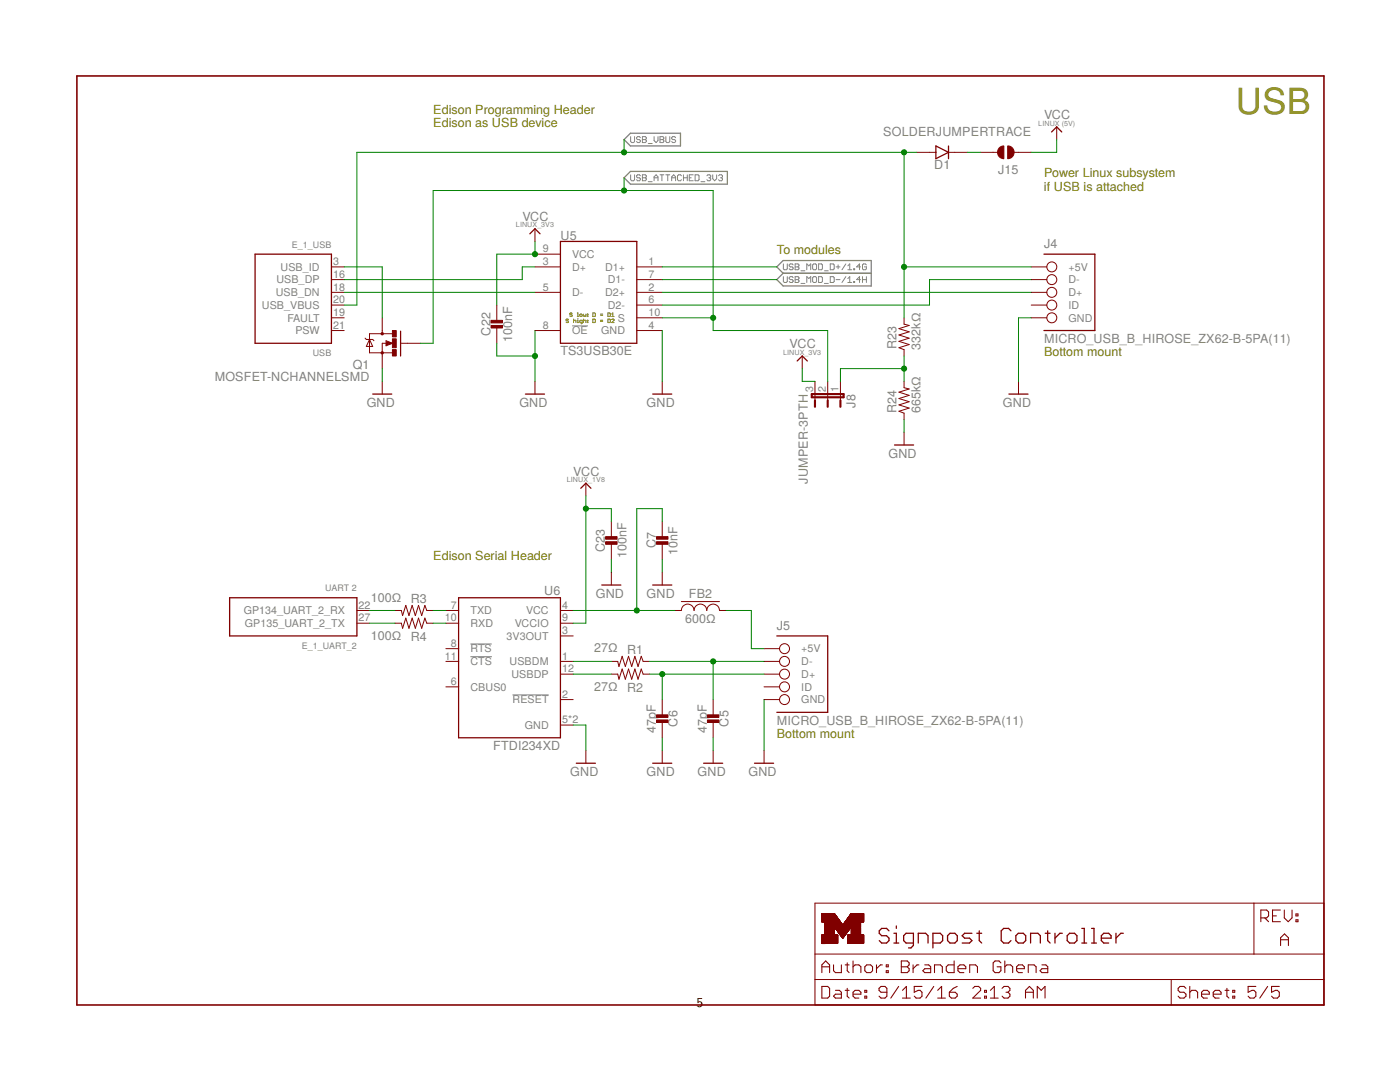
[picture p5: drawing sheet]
<svg xmlns="http://www.w3.org/2000/svg" width="279mm" height="216mm" viewBox="0 0 279 216" stroke-linecap="round" stroke-linejoin="round" font-family="sans-serif">
<g fill="none" stroke="#808000" stroke-width=".2">
<path d="M113.4 63.8l-.1-.1-.3 .1 .1 .2 .3 .1-.1 .3-.3-.1M114.2 62.6l-.1-.2-.4 .2 .1 .2 .4 .1-.1 .3-.4-.2M114.5 63.7v.7M114.5 64l.3-.1 .1 .5M115.2 62.4h.1v.8M115.2 63.2h.2M115.2 63.9h.1v.5M115.2 64.4h.2M115.3 63.5v.2M115.8 62.7l.4 .1-.1 .4-.4-.2zM116.2 64.4l-.5-.1 .1-.4h.4v.6l-.2 .1M116.5 62.7l.1 .5 .3-.2v-.3"/>
<path d="M116.5 63.7v.7M116.5 64l.3-.1 .1 .5M117.2 62.7l.1 .1zM117.2 63l.1 .2zM117.2 63.9l.1 .1zM117.2 64.3l.1 .1zM118.3 62.4l.5 .2-.1 .6h-.4zM118.3 63.7l.5 .1v.5l-.1 .1h-.4zM119.8 62.7h.5M119.8 62.9h.5M119.8 63.9h.5M119.8 64.1h.5"/>
<path d="M121.3 62.4l.5 .2-.1 .6h-.4zM121.3 63.7l.5 .1-.1 .6h-.4zM122.1 63.2h.5M122.1 62.7l.2-.3v.8M122.1 63.8l.1-.1 .4 .1-.5 .6h.5"/>
</g>
<g fill="none" stroke="#808080" stroke-width=".2">
<path d="M125.9 27.3v.9l.2 .2h.3l.2-.2v-.9M125.9 34.9v1l.2 .2h.3l.2-.2v-1M127.8 35.1l-.2-.2h-.4l-.2 .2 .2 .4h.4l.2 .2-.2 .4h-.4l-.2-.2M127.8 27.5l-.2-.2h-.4l-.2 .2 .2 .4h.4l.2 .1-.2 .4h-.4l-.2-.2M128.2 34.9h.6l.2 .2-.2 .4 .2 .4-.2 .2h-.6zM128.2 35.5h.6M128.2 27.3h.6l.2 .2-.2 .4 .2 .3-.2 .2h-.6zM128.2 27.9h.6M129.4 36.3h.8M129.4 28.6h.8M130.5 35.5h.8M130.5 27.3v.7l.4 .4 .4-.4v-.7"/>
<path d="M130.5 36.1v-.8l.4-.4 .4 .4v.8M131.7 34.9h.8M131.7 27.3h.6l.2 .2-.2 .4 .2 .3-.2 .2h-.6zM131.7 27.9h.6M132.1 34.9v1.2M132.9 34.9h.8M132.9 27.3v.9l.2 .2h.4l.2-.2v-.9M133.3 34.9v1.2M134 35.5h.8M134 36.1v-.8l.5-.4 .3 .4v.8M134.8 27.5l-.2-.2h-.4l-.2 .4 .2 .2h.4l.2 .3-.2 .2h-.4l-.2-.2M136 35.1l-.2-.2h-.4l-.2 .2v.8l.2 .2h.4l.2-.2"/>
<path d="M136.4 35.5h.8M136.4 34.9v1.2M137.2 34.9v1.2M137.6 35.5h.3M138.3 34.9h-.7v1.2h.7M138.7 34.9h.6l.2 .2v.8l-.2 .2h-.6zM139.9 36.3h.8M141.1 35.1l.2-.2h.3l.2 .2-.2 .4M141.5 35.5h.1M141.6 35.5l.2 .2-.2 .4h-.3l-.2-.2M142.2 34.9v.8l.4 .4 .4-.4v-.8M143.4 35.1l.2-.2h.4l.2 .2-.2 .4"/>
<path d="M143.8 35.5h.2M144 35.5l.2 .2-.2 .4h-.4l-.2-.2M156.3 52.7v.9l.2 .2h.4l.2-.2v-.9M156.3 55.2v1l.2 .2h.4l.2-.2v-1M158.3 55.4l-.2-.2h-.4l-.2 .2 .2 .4h.4l.2 .2-.2 .4h-.4l-.2-.2M158.3 52.9l-.2-.2h-.4l-.2 .2 .2 .4h.4l.2 .1-.2 .4h-.4l-.2-.2M158.7 55.2h.6l.1 .2-.1 .4 .1 .4-.1 .2h-.6zM158.7 55.8h.6M158.7 52.7h.6l.1 .2-.1 .4 .1 .3-.1 .2h-.6zM158.7 53.3h.6M159.9 56.6h.7M159.9 54h.7"/>
<path d="M161 53.8v-1.1l.4 .3 .4-.3v1.1M161 56.4v-1.2l.4 .4 .4-.4v1.2M162.2 55.4l.2-.2h.4l.2 .2v.8l-.2 .2h-.4l-.2-.2zM162.2 52.9l.2-.2h.4l.2 .2v.7l-.2 .2h-.4l-.2-.2zM163.4 55.2h.5l.2 .2v.8l-.2 .2h-.5zM163.4 52.7h.5l.2 .2v.7l-.2 .2h-.5zM164.5 56.6h.8M164.5 54h.8M165.7 55.2h.6l.2 .2v.8l-.2 .2h-.6zM165.7 52.7h.6l.2 .2v.7l-.2 .2h-.6zM166.9 55.8h.7M166.9 53.3h.7"/>
<path d="M167.3 52.9v.7M168.8 55.2l-.8 1.2M168.8 52.7l-.8 1.1M169.2 56.4h.8M169.2 55.6l.4-.4v1.2M169.2 53l.4-.3v1.1M169.2 53.8h.8M170.4 56.2h.2v.2h-.2zM170.4 53.6h.2v.2h-.2zM171.7 55.8h-.7l.5-.6v1.2M171.7 53.3h-.7l.5-.6v1.1M172.1 55.8h.8"/>
<path d="M172.1 55.2v1.2M172.9 52.9l-.2-.2h-.4l-.2 .2v.7l.2 .2h.4l.2-.2v-.3h-.4M172.9 55.2v1.2M114.2 65h3.1M93.9 128.5h4.2M93.9 131h4.3M102.3 138.7h7.2"/>
</g>
<path d="M124.5 35.5l1.3-1.3h19.4v2.5h-19.4zM124.5 27.9l1.3-1.3h10v2.5h-10zM155 53.3l1.3-1.3h17.6v5.1h-17.6l-1.3-1.3 1.3-1.3zM156.3 54.5h17.6" fill="none" stroke="#808080" stroke-width=".25"/>
<path d="M15.3 15.2h248.9v185.3h-248.9zM77.2 68.2l.9 .3-.9 .2v-.2h.2" fill="none" stroke="#800000" stroke-width=".32"/>
<g fill="none" stroke="#800000" stroke-width=".2">
<path d="M183 30.4h3.8M189.3 30.4h3.8M195.6 30.4h3.5M202.4 30.4h3.4M210.9 25.3v2.6M66.1 53.3h2.6M66.1 55.8h2.6M66.1 58.3h2.6M106.8 53.3h5M106.8 58.3h5M106.8 50.7h5M106.8 45.6v2.6"/>
<path d="M127.1 53.3h5.1M127.1 55.8h5.1M127.1 58.3h5.1M205.8 53.3h3.1M205.8 55.8h3.1M205.8 58.3h3.1M66.1 60.9h2.6M66.1 63.4h2.6M66.1 66h2.6M72.9 67.5l.2 .2h1.3l.2 .3M73.7 67.7l.7 1.4h-1.3zM76.3 63.4v3.2"/>
<path d="M76.3 76.1v2.5M77 68l1.3 .5-1.3 .5zM77.2 68.5h-.9v5.1M78.3 66.6h-4.6v3.8h4.6M80.1 68.5h3.8M99.1 60.9v3M99.1 65.2v3.3M106.8 66h5M106.8 76.1v2.5M127.1 60.9h5.1M127.1 63.4h5.1M127.1 66h5.1"/>
<path d="M132.2 76.1v2.5M160.1 71v2.6M162.6 76.1v3.8M165.2 76.1v3.8M167.7 76.1v3.8M180.4 76.1v1.3l1 .2-2 .7 2 .6-2 .6 2 .7-2 .6 2 .6-2 .7 1 .3v1.3M180.4 63.4v1.3l1 .2-2 .7 2 .6-2 .6 2 .7-2 .6 2 .6-2 .7 1 .4v1.2M203.3 76.1v2.5M205.8 60.9h3.1M205.8 63.4h3.1M116.9 96.4v2.6M180.4 86.3v2.5"/>
<path d="M122 104v3.1M122 108.4v3.3M122 114.2v2.5M132.2 104v3.1M132.2 108.4v3.3M132.2 114.2v2.5M71.2 121.8h2.5M71.2 124.4h2.5M78.8 121.8h1.3l.2 1 .7-2 .6 2 .7-2 .6 2 .6-2 .7 2 .6-2 .4 1h1.2M78.8 124.4h1.3l.2 1 .7-2.1 .6 2.1 .7-2.1 .6 2.1 .6-2.1 .7 2.1 .6-2.1 .4 1.1h1.2M89 129.4h2.5M89 132h2.5"/>
<path d="M89 137.1h2.5M89 121.8h2.5M89 124.4h2.5M111.8 132h2.6M111.8 134.5h2.6M111.8 139.6h2.6M111.8 121.8h2.6M111.8 124.4h2.6M111.8 126.9h2.6M122 132h1.3l.2 1 .7-2 .6 2 .6-2 .7 2 .6-2 .6 2 .7-2 .4 1h1.2M122 134.5h1.3l.2 1 .7-2 .6 2 .6-2 .7 2 .6-2 .6 2 .7-2 .4 1h1.2M132.2 139.6v3"/>
<path d="M134.7 121.8h1.3a1.27 1.27 0 0 1 1.2-1.3 1.27 1.27 0 0 1 1.3 1.3 1.27 1.27 0 0 1 1.3-1.3 1.27 1.27 0 0 1 1.3 1.3 1.27 1.27 0 0 1 1.2-1.3 1.27 1.27 0 0 1 1.3 1.3h1.3M136 120h7.6M142.3 139.6v3M152.5 129.4h3.1M152.5 132h3.1M152.5 134.5h3.1M152.5 137.1h3.1M152.5 139.6h3.1M111.8 144.7h2.6M116.9 149.8v2.5M132.2 143.9v3.3M132.2 149.8v2.5"/>
<path d="M142.3 143.9v3.3M142.3 149.8v2.5M152.5 149.8v2.5M162.6 180.2h101.6v20.3h-101.6zM162.6 195.5h101.6M162.6 190.4h101.6M164 188.2h3.2M164 188.1h3.2M164 188h3.2M164 187.9h3.2M164 187.8h3.2M164 187.7h3.2"/>
<path d="M164 187.6h3.2M164 187.5h3.2M164 187.4h3.2M164 187.3h3.2M164 187.2h3.2M164 187.1h3.2M164 187h3.2M164 186.9h3.2M164 186.8h3.2M164 186.7h3.2M164 186.6h3.2M164 183.9l3.7 .1"/>
<path d="M164 183.9h3.7M164 183.8l3.7 .1M164 183.8h3.6M164 183.7l3.6 .1M164 183.7h3.6M164 183.6l3.5 .1M164 183.6h3.5M164 183.5l3.4 .1M164 183.5h3.4M164 183.4h3.3M164 183.3h3.3M164 183.2l3.2 .1"/>
<path d="M164 183.2h3.2M164 183.1l3.2 .1M164 183.1h3.1M164 183l3.1 .1M164 183h3.1M164 182.9l3 .1M164 182.9h3M164 182.8l3 .1M164 182.8h2.9M164 182.7h2.9M164 182.6l2.8 .1M164 182.6h2.8"/>
<path d="M164 182.5l2.7 .1M164 182.5h2.7M164 182.4l2.7 .1M164 182.4h2.6M164 182.3h2.5M164 188.3h.7M164.6 186.5h1.9M164.6 186.4h1.9M164.6 184h3.2M164.7 186.3h1.8M164.7 186.2h1.8M164.7 186.1h1.8"/>
<path d="M164.7 186h1.8M164.7 185.9h1.8M164.7 185.8h1.8M164.7 185.7h1.8M164.7 185.6h1.8M164.7 185.5h1.8M164.7 185.4h1.8M164.7 185.3h1.8M164.7 185.2h1.8M164.7 185.1h1.8M164.7 185h1.8M164.7 184.9h7"/>
<path d="M164.7 184.8h7M164.7 184.7h7M164.7 184.6h7M164.7 184.5l7 .1M164.7 184.5h3.4M164.7 184.4l3.4 .1M164.7 184.4h3.4M164.7 184.3h3.3M164.7 184.2l3.3 .1M164.7 184.2h3.2M164.7 184.1l3.2 .1M164.7 184.1h3.2"/>
<path d="M164.7 184l3.1 .1M166.5 185.1h-1.8M166.6 185h3.2M166.7 185.1h3M166.7 185.2h3M166.8 185.3h2.8M166.8 185.4h2.7M166.9 185.4h2.6M166.9 185.5h2.6M167 185.6h2.4M167.1 185.7h2.2M167.1 185.8h2.1"/>
<path d="M167.2 185.8h2M167.2 186.6l-3.2 .1M167.2 185.9h2M167.2 185.9h1.9M167.3 186h1.8M167.3 186.1h1.7M167.4 186.1h1.6M167.4 186.2h1.6M167.5 186.2h1.4M167.5 186.3h1.4M167.5 186.3h1.3M167.6 186.4h1.2"/>
<path d="M167.7 186.6h1M167.8 186.7h.8M167.9 186.8h.6M167.9 186.9h.6M168 186.9h.4M168 187h.4M168.1 187.1h.2M168.1 187.2h.1M168.3 184.5h3.4M168.3 187.1h-.2M168.3 184.4h3.4M168.3 187h-.3"/>
<path d="M168.4 184.4h3.3M168.4 184.3h3.3M168.5 184.2h3.2M168.5 184.1h3.2M168.6 184.1h3.1M168.6 186.6h-.9M168.7 184h3.7M168.7 183.9h3.7M168.7 186.5l-1 .1M168.7 186.5h-1.1M168.8 183.8h3.6M168.8 183.7h3.6"/>
<path d="M168.9 183.7h3.5M168.9 183.6h3.5M169 183.5h3.4M169 183.4h3.4M169.1 183.4h3.3M169.1 183.3h3.3M169.2 183.3h3.2M169.2 183.2h3.2M169.2 188.2h3.2M169.2 188.1h3.2M169.2 188h3.2M169.2 187.9h3.2"/>
<path d="M169.2 187.8h3.2M169.2 187.7h3.2M169.2 187.6h3.2M169.2 187.5h3.2M169.2 187.4h3.2M169.2 187.3h3.2M169.2 187.2h3.2M169.2 187.1h3.2M169.2 187h3.2M169.2 186.9h3.2M169.2 186.8h3.2M169.2 186.7h3.2"/>
<path d="M169.2 186.6h3.2M169.3 183.1h3.1M169.3 185.7l-2.2 .1M169.3 183h3.1M169.4 183h3M169.4 182.9h3M169.4 185.5l-2.4 .1M169.5 182.8h2.9M169.5 182.7h2.9M169.6 182.7h2.8M169.6 182.6h2.8M169.7 182.5h2.7"/>
<path d="M169.8 185.1h-3.2M169.8 182.4h2.6M169.8 185v.1M169.8 185h-3.2M169.8 182.3h2.6M169.9 186.5v.1M169.9 186.5h1.8M169.9 186.4h1.8M169.9 186.3h1.8M169.9 186.2h1.8M169.9 186.1h1.8M169.9 186h1.8"/>
<path d="M169.9 185.9h1.8M169.9 185.8h1.8M169.9 185.7h1.8M169.9 185.6h1.8M169.9 185.5h1.8M169.9 185.4h1.8M169.9 185.3h1.8M169.9 185.2h1.8M169.9 185.1h1.8M169.9 185h1.8M171.8 184h-3.2M233.7 195.5v5"/>
<path d="M250.3 180.2v10.2"/>
<circle cx="209.9" cy="53.3" r=".99"/>
<circle cx="209.9" cy="58.3" r=".99"/>
<circle cx="209.9" cy="55.8" r=".99"/>
<circle cx="209.9" cy="63.4" r=".99"/>
<circle cx="209.9" cy="60.9" r=".99"/>
<circle cx="156.6" cy="132" r=".99"/>
<circle cx="156.6" cy="139.6" r=".99"/>
<circle cx="156.6" cy="129.4" r=".99"/>
<circle cx="156.6" cy="134.5" r=".99"/>
<circle cx="156.6" cy="137.1" r=".99"/>
</g>
<g fill="none" stroke="#800000" stroke-width=".21">
<path d="M164 194.1v-1.6l.8-.8 .8 .8v1.6M164 196.8h1.2l.4 .4v1.6l-.4 .4h-1.2zM164 192.9h1.6M166.3 192.5v1.2l.4 .4h1.2v-1.6M166.7 197.6h.8l.4 .4v1.2h-1.2l-.4-.4 .4-.4h1.2M168.7 197.6h.8M168.7 192.5h.8M169.1 192.1v1.6l.4 .4M169.1 197.2v1.6l.4 .4M170.2 198.4h1.6v-.4l-.4-.4h-.8l-.4 .4v.8l.4 .4h.8M170.2 191.7v2.4M170.2 192.9l.4-.4h.8l.4 .4v1.2"/>
<path d="M172.6 198.8h.4v.4h-.4zM172.6 197.6h.4v.4h-.4zM173 192.5h.8l.3 .4v.8l-.3 .4h-.8l-.4-.4v-.8zM174.9 192.5v1.6M176.1 192.5h-.4l-.8 .8M176.9 192.5h.4v.4h-.4zM176.9 193.7h.4v.4h-.4zM177 198h-1.2l-.4-.4v-.4l.4-.4h.8l.4 .4v1.6l-.4 .4h-.8l-.4-.4M179.3 196.8l-1.5 2.4M179.9 192.9h1.2M179.9 191.7h1.2l.3 .4v.4l-.3 .4 .3 .4v.4l-.3 .4h-1.2zM180.1 199.2h1.6"/>
<path d="M180.1 197.6l.8-.8v2.4M182.2 192.5v1.6M183.4 192.5h-.4l-.8 .8M184 196.8h-1.5v1.2l.7-.4h.4l.4 .4v.8l-.4 .4h-.8l-.3-.4M184.6 192.5h.7l.4 .4v1.2h-1.1l-.4-.4 .4-.4h1.1M186.4 196.8l-1.6 2.4M186.5 194.1v-1.6h1.2l.4 .4v1.2M187.1 199.2h1.6M187.1 197.6l.8-.8v2.4M189.5 198h1.1l.4 .4v.4l-.4 .4h-.7l-.4-.4zM190.4 191.7v2.4h-1.2l-.4-.4v-.8l.4-.4h1.2M191 196.8l-.8 .4-.7 .8"/>
<path d="M191.2 193.3h1.5v-.4l-.3-.4h-.8l-.4 .4v.8l.4 .4h.8M193.5 194.1v-1.6h1.2l.4 .4v1.2M194.1 197.2l.4-.4h.8l.4 .4v.4l-1.6 1.6h1.6M196.5 198.8h.4v.4h-.4zM196.5 197.6h.4v.4h-.4zM197.7 199.2h1.5M197.7 197.6l.7-.8v2.4M199.7 192.1l-.3-.4h-.8l-.4 .4v1.6l.4 .4h.8l.3-.4v-.8h-.7M200 197.2l.4-.4h.8l.3 .4v.4l-.3 .4M200.5 192.9l.4-.4h.8l.4 .4v1.2M200.5 191.7v2.4M200.8 198h.4"/>
<path d="M201.2 198l.3 .4v.4l-.3 .4h-.8l-.4-.4M202.9 193.3h1.5v-.4l-.4-.4h-.7l-.4 .4v.8l.4 .4h.7M204.7 198h1.5M204.7 199.2v-1.6l.7-.8 .8 .8v1.6M205.2 194.1v-1.6h1.2l.4 .4v1.2M207 199.2v-2.4l.8 .8 .8-.8v2.4M207.9 192.5h.8l.4 .4v1.2h-1.2l-.3-.4 .3-.4h1.2M236.7 197.2l-.4-.4h-.8l-.4 .4v.4l.4 .4h.8l.4 .4v.4l-.4 .4h-.8l-.4-.4M237.4 198l.4-.4h.8l.4 .4v1.2M237.4 196.8v2.4M239.8 198.4h1.5v-.4l-.3-.4h-.8l-.4 .4v.8l.4 .4h.8M242.1 198.4h1.6v-.4l-.4-.4h-.8l-.4 .4v.8l.4 .4h.8"/>
<path d="M244.5 197.6h.8M244.9 197.2v1.6l.4 .4M246 198.8h.4v.4h-.4zM246 197.6h.4v.4h-.4zM250.6 196.8h-1.5v1.2l.8-.4h.4l.3 .4v.8l-.3 .4h-.8l-.4-.4M251.6 183.2h1.2l.4-.4v-.8l-.4-.4h-1.2v2.3M252.4 183.2l.8 .7M253 196.8l-1.6 2.4M254 182.8h.7M255.3 196.8h-1.5v1.2l.8-.4h.3l.4 .4v.8l-.4 .4h-.8l-.3-.4M255.5 181.6h-1.5v2.3h1.5M255.6 188.7v-1.6l.7-.7 .8 .7v1.6"/>
<path d="M255.6 187.5h1.5M256.3 181.6v1.6l.8 .7 .8-.7v-1.6M258.6 183.5h.4v.4h-.4zM258.6 182.4h.4v.4h-.4z"/>
</g>
<g fill="none" stroke="#800000" stroke-width=".25">
<path d="M186.8 29.1l2.5 1.3-2.5 1.3zM189.3 29.1v2.6M209.9 26.3l1-1 1 1M50.9 50.7h15.2v17.8h-15.2zM105.7 46.7l1.1-1.1 1 1.1M111.8 48.2h15.3v20.3h-15.3zM208.3 50.7h10.2v15.3h-10.2M74.4 78.6h3.8M79.9 66.1v4.9M104.9 78.6h3.8M130.3 78.6h3.8M159.1 72l1-1 1 1"/>
<path d="M201.4 78.6h3.8M115.9 97.4l1-1 1 1M178.5 88.8h3.8M45.8 119.3h25.4v7.6h-25.4zM91.5 119.3h20.3v27.9h-20.3zM120.1 116.7h3.8M130.3 116.7h3.8M155 126.9h10.2v15.2h-10.2M115 152.3h3.8M130.3 152.3h3.8M140.4 152.3h3.8M150.6 152.3h3.8"/>
<path d="M177.4 185.7l-.5-.4h-.9l-.5 .4v.5l.5 .5h.9l.5 .5v.5l-.5 .5h-.9l-.5-.5M178.4 188.2h1M178.4 186.2h.5v2M178.9 184.8v.5M182.3 188.2h-1.5l-.5-.5v-1l.5-.5h1.5v2.5l-.5 .4h-.5M183.3 188.2v-2h1.4l.5 .5v1.5M186.2 188.2h1.4l.5-.5v-1l-.5-.5h-1.4v2.9M189.1 186.7l.5-.5h1l.5 .5v1l-.5 .5h-1l-.5-.5zM194 186.2h-1.5l-.5 .5 .5 .5h1l.5 .5-.5 .5h-1.5M194.9 186.2h1M195.4 185.7v2l.5 .5M201.8 185.7l-.5-.4h-1l-.5 .4v2l.5 .5h1l.5-.5"/>
<path d="M202.7 186.7l.5-.5h1l.5 .5v1l-.5 .5h-1l-.5-.5zM205.7 188.2v-2h1.4l.5 .5v1.5M208.6 186.2h1M209.1 185.7v2l.5 .5M210.5 186.2v2M212 186.2h-.5l-1 1M213 186.7l.5-.5h.9l.5 .5v1l-.5 .5h-.9l-.5-.5zM215.9 185.3h.5v2.9M215.9 188.2h1M217.8 185.3h.5v2.9M217.8 188.2h1M219.8 187.2h1.9v-.5l-.4-.5h-1l-.5 .5v1l.5 .5h1"/>
<path d="M222.7 186.2v2M224.2 186.2h-.5l-1 1"/>
</g>
<g fill="#800000" stroke="#800000" stroke-width=".2">
<path d="M141.2 142.6h2.3v.6h-2.3z"/>
<path d="M141.2 143.7h2.3v.5h-2.3z"/>
<path d="M131 142.6h2.3v.6h-2.3z"/>
<path d="M131 143.7h2.3v.5h-2.3z"/>
<path d="M78.3 69.8h.8v1.2h-.8z"/>
<path d="M78.3 66h.8v1.2h-.8z"/>
<path d="M78.3 67.6h.8v1.8h-.8z"/>
<path d="M98 63.9h2.3v.5h-2.3z"/>
<path d="M98 64.9h2.3v.5h-2.3z"/>
<path d="M120.9 107.1h2.2v.5h-2.2z"/>
<path d="M120.9 108.1h2.2v.5h-2.2z"/>
<path d="M131 107.1h2.3v.5h-2.3z"/>
<path d="M131 108.1h2.3v.5h-2.3z"/>
</g>
<g fill="none" stroke="#800000" stroke-width=".42">
<path d="M162 78.6h6.4v.7h-6.4zM162.6 79.9v1.3M165.2 79.9v1.3M167.7 79.9v1.3"/>
<circle cx="76.3" cy="70.4" r=".13"/>
<circle cx="76.3" cy="66.6" r=".13"/>
</g>
<g fill="#800000" stroke="#800000" stroke-width=".2">
<path d="M199.4 29.5l.5-.3 .4-.1v2.6a1.27 1.27 0 0 1-1.1-.8 1.27 1.27 0 0 1 .2-1.4z" fill-rule="evenodd"/>
<path d="M201.1 29.1a1.27 1.27 0 0 1 1.3 1.3 1.27 1.27 0 0 1-1.3 1.3z" fill-rule="evenodd"/>
</g>
<g fill="none" stroke="#008000" stroke-width=".2">
<path d="M124.5 27.9v2.5M124.5 35.5v2.5M180.4 30.4v33M183 30.4h-111.8v30.5h-2.5M193.1 30.4h2.5M210.9 27.9v2.5h-5.1M68.7 53.3h7.6v10.1M68.7 58.3h38.1M106.8 48.2v2.5h-7.7v10.2M106.8 53.3h-2.6v2.5h-35.5M132.2 55.8h22.8M132.2 53.3h22.8"/>
<path d="M132.2 58.3h73.6M180.4 53.3h25.4M205.8 55.8h-20.3v5.1h-53.3M76.3 73.6v2.5M83.9 68.5h2.5v-30.5h55.9v28h22.9v10.1M99.1 68.5v2.5h7.7M106.8 66v10.1M132.2 63.4h10.1M132.2 66v10.1M160.1 73.6v2.5h2.5M180.4 71v5.1M180.4 73.6h-12.7v2.5"/>
<path d="M205.8 63.4h-2.5v12.7M116.9 99v25.4h-2.5M180.4 83.7v2.6M116.9 101.5h5.1v2.5M122 111.7v2.5M132.2 104v-2.5h-5.1v20.3M132.2 111.7v2.5M73.7 121.8h5.1M73.7 124.4h5.1M86.4 121.8h2.6M86.4 124.4h2.6M114.4 134.5h7.6"/>
<path d="M114.4 132h7.6M114.4 121.8h20.3M129.6 134.5h22.9M129.6 132h22.9M132.2 134.5v5.1M142.3 132v7.6M144.9 121.8h5v7.6h2.6M152.5 139.6v10.2M114.4 144.7h2.5v5.1M132.2 147.2v2.6M142.3 147.2v2.6"/>
</g>
<g fill="#008000" stroke="#008000" stroke-width=".2">
<circle cx="106.8" cy="50.7" r=".51"/>
<circle cx="124.5" cy="38" r=".51"/>
<circle cx="142.3" cy="63.4" r=".51"/>
<circle cx="106.8" cy="71" r=".51"/>
<circle cx="132.2" cy="134.5" r=".51"/>
<circle cx="142.3" cy="132" r=".51"/>
<circle cx="127.1" cy="121.8" r=".51"/>
<circle cx="124.5" cy="30.4" r=".51"/>
<circle cx="180.4" cy="53.3" r=".51"/>
<circle cx="180.4" cy="30.4" r=".51"/>
<circle cx="116.9" cy="101.5" r=".51"/>
<circle cx="180.4" cy="73.6" r=".51"/>
</g>
<text font-size="7.2" fill="#808000" x="246.7" y="22.8">USB</text>
<text font-size="2.7" x="139" y="200.9">5</text>
<g font-size="2.5" fill="#808000">
<text x="86.5" y="22.6">Edison Programming Header</text>
<text x="86.5" y="25.3">Edison as USB device</text>
<text x="208.4" y="35.3">Power Linux subsystem</text>
<text x="208.4" y="38">if USB is attached</text>
<text x="155" y="50.7">To modules</text>
<text x="208.4" y="71">Bottom mount</text>
<text x="86.5" y="111.7">Edison Serial Header</text>
<text x="155" y="147.2">Bottom mount</text>
</g>
<g font-size="2.5" fill="#808080">
<text x="208.4" y="23.8">VCC</text>
<text x="176.3" y="27.1">SOLDERJUMPERTRACE</text>
<text x="186.4" y="33.7">D1</text>
<text x="199.2" y="34.7">J15</text>
<text x="104.2" y="44.1">VCC</text>
<text x="111.9" y="47.9">U5</text>
<text x="208.4" y="49.4">J4</text>
<text x="97.9" y="67" transform="rotate(-90 97.9 67)">C22</text>
<text x="102.2" y="68.2" transform="rotate(-90 102.2 68.2)">100nF</text>
<text x="111.9" y="70.8">TS3USB30E</text>
<text x="157.6" y="69.5">VCC</text>
<text x="178.9" y="69.7" transform="rotate(-90 178.9 69.7)">R23</text>
<text x="183.7" y="69.8" transform="rotate(-90 183.7 69.8)">332kΩ</text>
<text x="208.4" y="68.5">MICRO_USB_B_HIROSE_ZX62-B-5PA(11)</text>
<text x="42.8" y="76.1">MOSFET-NCHANNELSMD</text>
<text x="70.4" y="73.6">Q1</text>
<text x="73.2" y="81.2">GND</text>
<text x="103.7" y="81.2">GND</text>
<text x="129" y="81.2">GND</text>
<text x="170.8" y="81.3" transform="rotate(-90 170.8 81.3)">J8</text>
<text x="178.9" y="82.4" transform="rotate(-90 178.9 82.4)">R24</text>
<text x="183.7" y="82.5" transform="rotate(-90 183.7 82.5)">665kΩ</text>
<text x="200.2" y="81.2">GND</text>
<text x="114.4" y="94.9">VCC</text>
<text x="177.3" y="91.3">GND</text>
<text x="161.2" y="96.5" transform="rotate(-90 161.2 96.5)">JUMPER-3PTH</text>
<text x="120.7" y="110.1" transform="rotate(-90 120.7 110.1)">C23</text>
<text x="125.1" y="111.4" transform="rotate(-90 125.1 111.4)">100nF</text>
<text x="130.9" y="109.4" transform="rotate(-90 130.9 109.4)">C7</text>
<text x="135.2" y="110.7" transform="rotate(-90 135.2 110.7)">10nF</text>
<text x="108.6" y="118.8">U6</text>
<text x="118.9" y="119.3">GND</text>
<text x="129" y="119.3">GND</text>
<text x="137.5" y="119.3">FB2</text>
<text x="74" y="120">100Ω</text>
<text x="82" y="120.3">R3</text>
<text x="136.8" y="124.4">600Ω</text>
<text x="155" y="125.6">J5</text>
<text x="74" y="127.7">100Ω</text>
<text x="82" y="127.9">R4</text>
<text x="118.6" y="130.2">27Ω</text>
<text x="125.1" y="130.5">R1</text>
<text x="118.6" y="137.8">27Ω</text>
<text x="125.1" y="138.1">R2</text>
<text x="98.4" y="149.7">FTDI234XD</text>
<text x="130.9" y="146.3" transform="rotate(-90 130.9 146.3)">47pF</text>
<text x="135.2" y="145" transform="rotate(-90 135.2 145)">C6</text>
<text x="141.1" y="146.3" transform="rotate(-90 141.1 146.3)">47pF</text>
<text x="145.4" y="145" transform="rotate(-90 145.4 145)">C5</text>
<text x="155" y="144.7">MICRO_USB_B_HIROSE_ZX62-B-5PA(11)</text>
<text x="113.8" y="154.8">GND</text>
<text x="129" y="154.8">GND</text>
<text x="139.2" y="154.8">GND</text>
<text x="149.4" y="154.8">GND</text>
</g>
<g font-size="2.1" fill="#808080">
<text x="66.5" y="52.9">3</text>
<text x="108.3" y="52.9">3</text>
<text x="108.3" y="50.4">9</text>
<text x="114.2" y="51.5">VCC</text>
<text x="129.4" y="52.9">1</text>
<text x="55" y="59.1">USB_DN</text>
<text x="55.2" y="56.6">USB_DP</text>
<text x="56" y="54">USB_ID</text>
<text x="66.5" y="55.4">16</text>
<text x="66.5" y="58">18</text>
<text x="108.3" y="58">5</text>
<text x="114.2" y="54">D+</text>
<text x="114.2" y="59.1">D-</text>
<text x="120.8" y="54">D1+</text>
<text x="120.8" y="59.1">D2+</text>
<text x="121.3" y="56.6">D1-</text>
<text x="129.4" y="58">2</text>
<text x="129.4" y="55.4">7</text>
<text x="213.2" y="54">+5V</text>
<text x="213.2" y="56.6">D-</text>
<text x="213.2" y="59.1">D+</text>
<text x="52.3" y="61.6">USB_VBUS</text>
<text x="57.4" y="64.2">FAULT</text>
<text x="66.5" y="60.5">20</text>
<text x="66.5" y="63.1">19</text>
<text x="66.5" y="65.6">21</text>
<text x="108.3" y="65.6">8</text>
<text x="121.3" y="61.6">D2-</text>
<text x="123.3" y="64.2">S</text>
<text x="129.4" y="60.5">6</text>
<text x="129.4" y="65.6">4</text>
<text x="129.4" y="63.1">10</text>
<text x="213.2" y="61.6">ID</text>
<text x="213.2" y="64.2">GND</text>
<text x="58.9" y="66.7">PSW</text>
<text x="114.2" y="66.7">OE</text>
<text x="120" y="66.7">GND</text>
<text x="162.3" y="78.3" transform="rotate(-90 162.3 78.3)">3</text>
<text x="164.8" y="78.3" transform="rotate(-90 164.8 78.3)">2</text>
<text x="167.4" y="78.3" transform="rotate(-90 167.4 78.3)">1</text>
<text x="48.6" y="122.6">GP134_UART_2_RX</text>
<text x="48.9" y="125.1">GP135_UART_2_TX</text>
<text x="71.6" y="121.5">22</text>
<text x="71.6" y="124">27</text>
<text x="88.8" y="124">10</text>
<text x="90" y="121.5">7</text>
<text x="93.9" y="122.6">TXD</text>
<text x="93.9" y="125.1">RXD</text>
<text x="102.7" y="125.1">VCCIO</text>
<text x="105" y="122.6">VCC</text>
<text x="112.2" y="121.5">4</text>
<text x="112.2" y="124">9</text>
<text x="88.8" y="131.6">11</text>
<text x="90" y="129.1">8</text>
<text x="93.9" y="130.2">RTS</text>
<text x="101.1" y="127.7">3V3OUT</text>
<text x="112.2" y="126.5">3</text>
<text x="112.2" y="131.6">1</text>
<text x="159.9" y="130.2">+5V</text>
<text x="90" y="136.7">6</text>
<text x="93.9" y="132.7">CTS</text>
<text x="93.9" y="137.8">CBUS0</text>
<text x="101.7" y="132.7">USBDM</text>
<text x="102.1" y="135.3">USBDP</text>
<text x="112.2" y="134.2">12</text>
<text x="159.9" y="132.7">D-</text>
<text x="159.9" y="135.3">D+</text>
<text x="159.9" y="137.8">ID</text>
<text x="102.3" y="140.3">RESET</text>
<text x="112.2" y="139.2">2</text>
<text x="159.9" y="140.3">GND</text>
<text x="104.7" y="145.4">GND</text>
<text x="112.2" y="144.3">5*2</text>
</g>
<g font-size="1.8" fill="#808080">
<text x="58.3" y="49.4">E_1_USB</text>
<text x="62.4" y="71">USB</text>
<text x="64.9" y="118">UART 2</text>
<text x="60.3" y="129.4">E_1_UART_2</text>
</g>
<g font-size="1.4" fill="#808080">
<text x="207.2" y="25.1">LINUX (5V)</text>
<text x="103" y="45.4">LINUX_3V3</text>
<text x="156.3" y="70.8">LINUX_3V3</text>
<text x="113.1" y="96.2">LINUX_1V8</text>
</g>
</svg>
